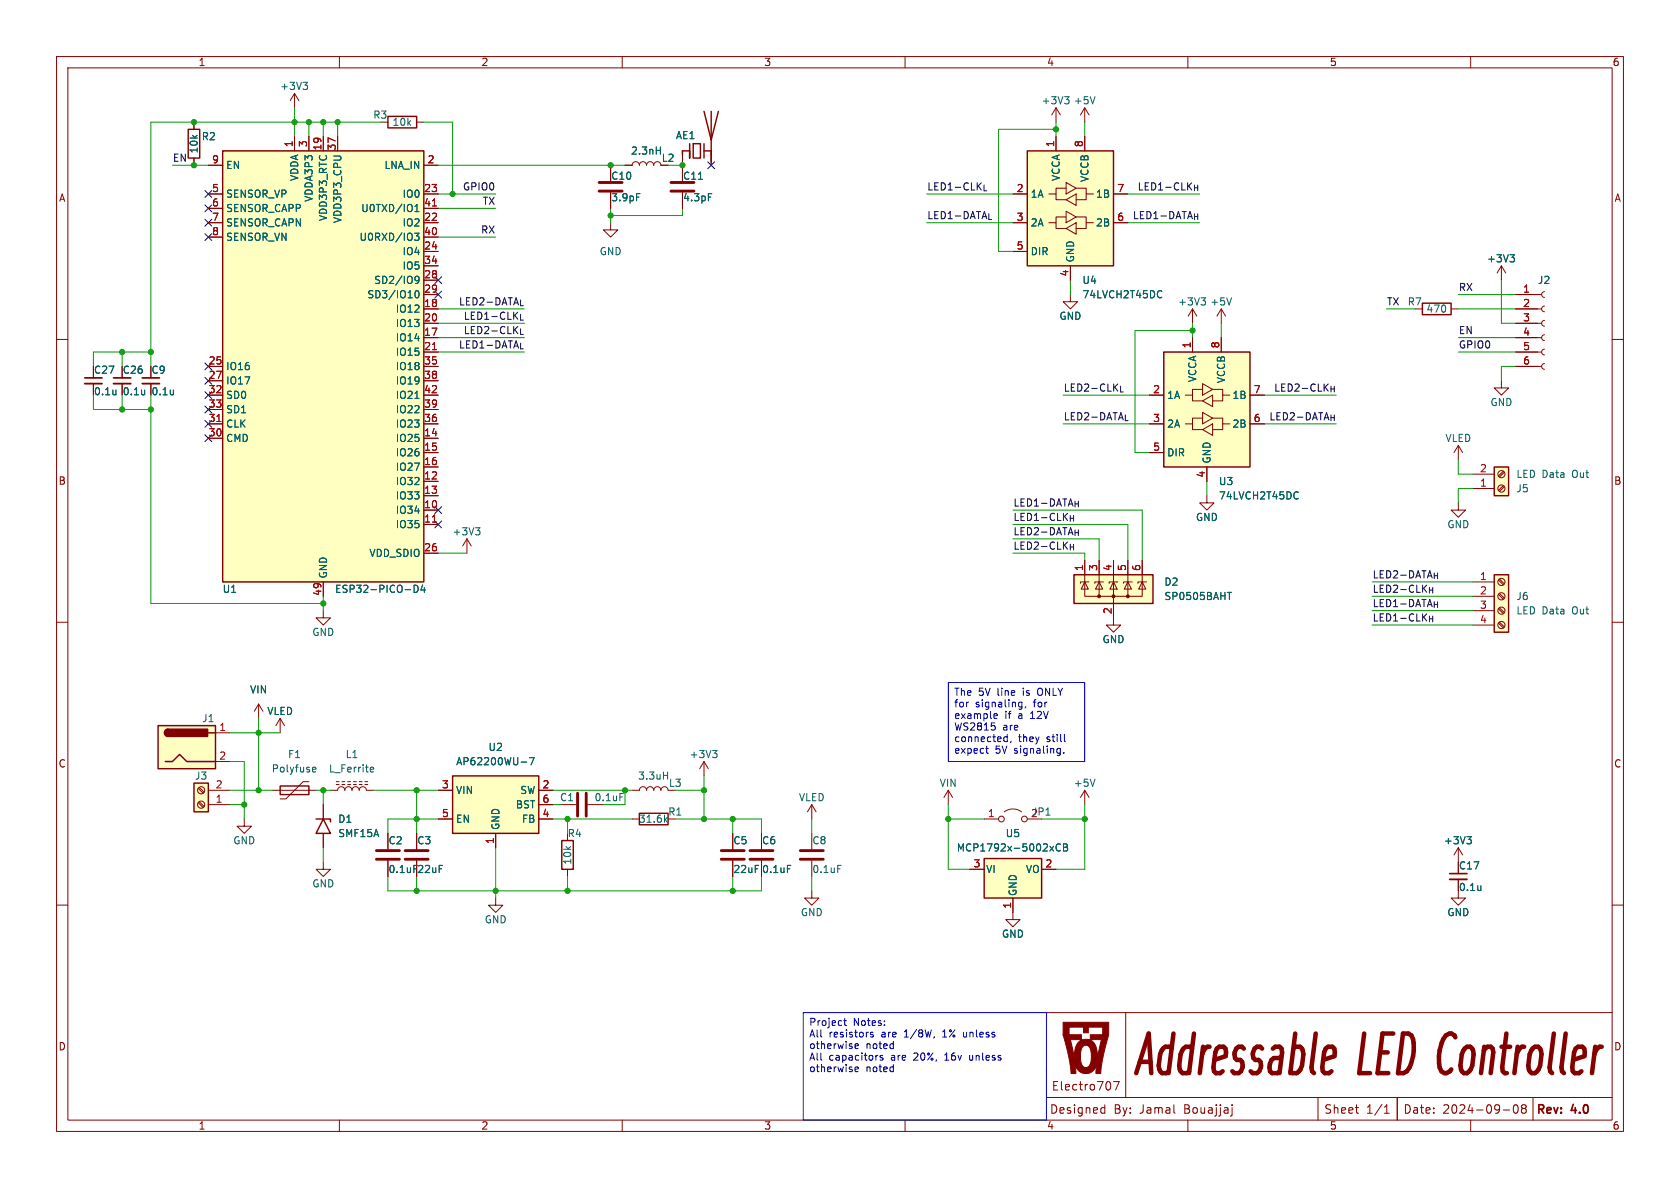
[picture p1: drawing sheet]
<svg xmlns="http://www.w3.org/2000/svg" width="297mm" height="210mm" viewBox="0 0 297 210" stroke-linecap="round" stroke-linejoin="round" font-family="sans-serif">
<g fill="none" stroke="#840000" stroke-width=".18">
<path d="M10 10h277v190h-277zM12 12h273v186h-273zM60 10v2M110 10v2M160 10v2M210 10v2M260 10v2M10 60h2M285 60h2M10 110h2M285 110h2M10 160h2"/>
<path d="M285 160h2M199 179v15M285 179h-100v19M60 198v2M110 198v2M160 198v2M185 194h100M194.9 195.8l.4 .1M195.3 196.7l-.4 .1M195.3 195.3v1.5M207.6 196.7l.1 .1M210 198v2"/>
<path d="M217.8 195.3v.1M217.8 195.8v1.3l-.3 .2M233 194v4M239.6 195.8h.6M240 196.8h.2M244.7 196.8h.9M244.7 195.7l.5-.4v1.5M247 194v4M260 198v2M265.7 196.2h1.2M267.7 195.4l.2-.1a.8 .8 0 0 1 .5 .7 .8 .8 0 0 1-.5 .8l-.2-.1-.2-.5zM269.2 195.9l-.2-.2 .2-.4h.3l.3 .3-.3 .3"/>
<path d="M269.2 195.9l-.2 .3v.3l.2 .3h.3l.3-.3-.1-.4-.2-.2M269.2 195.9h.3M271 194v4"/>
</g>
<path d="M187.9 180.7h8.1v2.3l-1.1 4.2-.3 2.6h-.9l.1-1.6a1.9 1.9 0 0 1-1.8 1.6 1.9 1.9 0 0 1-1.9-1.6l.1 1.6h-.9l-.1-1.7h.9h-.9l-1.3-5.2h3.3v.9h-2l.7 3.4v-.4h1.1l.1 .8a.9 .9 0 0 0 .3 .9 .9 .9 0 0 0 1 .1l.3-.5h1.2h-1.2a3.8 3.8 0 0 0-.3-3.2 .89 .89 0 0 0-.9 .1 .89 .89 0 0 0-.4 .8l-.1 1h-1.1a3.3 3.3 0 0 1 1.2-2.9 1.98 1.98 0 0 1 2.8 1.9l.1 1.4 .7-3.4h-2v-.9h2.2v-1.3h-2.5v1h-.9v-1h-2.5v1.3h-1.1z" fill="#840000" stroke="#840000" stroke-width=".18"/>
<path d="M189.9 101.6h13.9v5.1h-13.9z" fill="#ffffc2"/>
<path d="M189.9 101.6h13.9v5.1h-13.9zM113 143.8h5.1v2h-5.1z" fill="none" stroke="#840000" stroke-width=".25"/>
<g fill="#840000" stroke="#840000" stroke-width=".18">
<circle cx="194.3" cy="105.4" r=".25"/>
<circle cx="196.8" cy="105.4" r=".25"/>
<circle cx="199.4" cy="105.4" r=".25"/>
</g>
<g fill="none" stroke="#840000" stroke-width=".18">
<path d="M26.7 67.8v2.1M191.8 99.1v3.8M194.3 99.1v3.8M196.8 99.1v10.1M199.4 99.1v3.8M201.9 99.1v3.8M57.1 108v1.2h1.3l-1.3 1.3-1.2-1.3h1.2M191.8 102.9v2.5h2.5M191.8 102.9l.6 1.2h-1.3zM192.5 102.9h-1.5v.2M194.3 102.9v2.5h5.1v-2.5M194.3 102.9l.6 1.2h-1.2z"/>
<path d="M195.1 102.9h-1.6v.2M196.8 102.9l.7 1.2h-1.3zM197.6 102.9h-1.5v.2M199.4 102.9l.6 1.2h-1.2zM200.2 102.9h-1.6v.2M201.9 102.9v2.5h-2.5M201.9 102.9l.7 1.2h-1.3zM202.7 102.9h-1.5v.2M111.8 139.7h1.2a.64 .64 0 0 1 .7-.6 .64 .64 0 0 1 .6 .6 .64 .64 0 0 1 .6-.6 .64 .64 0 0 1 .7 .6 .64 .64 0 0 1 .6-.6 .64 .64 0 0 1 .6 .6 .64 .64 0 0 1 .7-.6 .64 .64 0 0 1 .6 .6M167.6 139.7l-.7 1.3M167.6 139.7v2.5M167.6 139.7l.8 1.3"/>
<path d="M99.1 142.2h2.8M103.9 142.2h2.8M111.8 144.8h1.2M143.5 142.2l-.8 1.3M143.5 142.2v2.6M143.5 147.3v2.8M143.5 152.1v2.8M143.5 142.2l.8 1.3"/>
</g>
<path d="M30.7 68.9v.9M30.7 69.7h-.1M217 104.7h.7M117.3 137.1h.7M118 136.5v1.2M109.6 140.3h.6M117.6 144.9l.4 .5M118 144.5l-.5 .5M148.1 153h.6" fill="none" stroke="#006464" stroke-width=".18"/>
<path d="M102.1 140.2v4.1M103.6 140.2v4.1M141.5 151.9h4M141.5 150.4h4" fill="none" stroke="#840000" stroke-width=".51"/>
<path d="M25.1 67.8h3.1" fill="none" stroke="#840000" stroke-width=".33"/>
<path d="M25.1 66.8h3.1" fill="none" stroke="#840000" stroke-width=".3"/>
<path d="M174 151.8h10.1v7h-10.1z" fill="#ffffc2"/>
<path d="M33.3 22.9h2v5h-2zM174 151.8h10.1v7h-10.1z" fill="none" stroke="#840000" stroke-width=".25"/>
<path d="M52.1 16.5l-.8 1.3M52.1 16.5v2.6M52.1 16.5l.7 1.3M34.3 21.6v1.3M34.3 27.9v1.3M82.5 95.3l-.7 1.2M82.5 95.3v2.5M82.5 95.3l.8 1.2M171.4 153.7h2.6M179.1 158.8v2.5M184.1 153.7h2.6" fill="none" stroke="#840000" stroke-width=".18"/>
<path d="M53.6 14.5h.8l-.5 .5M54.1 15l.3 .3v.3l-.3 .2M84.1 93.3h.7l-.4 .5M84.6 93.8l.2 .2v.3l-.2 .3M185.6 149.6l.7 .8M186.3 149.6l-.7 .8M187.5 149.3a.6 .6 0 0 0-.9 .4 .6 .6 0 0 0 .6 .7l.3-.1M188 149.2h.4l.3 .2-.3 .4 .3 .1v.3l-.2 .2h-.5zM188 149.8h.4" fill="none" stroke="#006464" stroke-width=".18"/>
<path d="M205.7 62.2h15.3v20.4h-15.3z" fill="#ffffc2"/>
<path d="M68.6 20.6h5.1v2h-5.1zM205.7 62.2h15.3v20.4h-15.3z" fill="none" stroke="#840000" stroke-width=".25"/>
<g fill="none" stroke="#840000" stroke-width=".18">
<path d="M73.7 21.6h1.2M210.8 59.7v2.5M215.9 59.7v2.5M16.5 67.8v2.1M21.6 67.8v2.1M203.2 69.9h2.5M203.2 74.9h2.5M209.5 74.9h1.3v1h1.8M209.5 69.9h1.3v1h1.8M212.6 73.9h-1.8v1M212.6 68.8h-1.8v1.1M212.6 72.9l1.8 1-1.8 1z"/>
<path d="M212.6 67.8l1.8 1-1.8 1.1zM212.6 75.9l1.8-1v2.1zM212.6 70.9l1.8-1v2zM214.4 73.9h1.8v1h1.2M214.4 68.8h1.8v1.1h1.2M216.2 74.9v1h-1.8M216.2 69.9v1h-1.8M221 69.9h2.5M221 74.9h2.5M203.2 80h2.5M213.4 82.6v2.5M196.8 109.2v1.3h1.3l-1.3 1.3-1.2-1.3h1.2"/>
<path d="M191.8 139.7l-.8 1.3M191.8 139.7v2.5M191.8 139.7l.7 1.3M174 144.8h2.5M177.5 143.5a2.54 2.54 0 0 1 3.1 0M181.6 144.8h2.5"/>
<circle cx="177" cy="144.8" r=".51"/>
<circle cx="181.1" cy="144.8" r=".51"/>
</g>
<path d="M20.5 68.9v.9M20.5 69.7h-.1M25.6 68.9v.9M25.6 69.7h-.1M229.2 86.9l.3 .2M229.5 88.1l-.3 .1M193.6 137.7l-.4 1.3" fill="none" stroke="#006464" stroke-width=".18"/>
<path d="M15 67.8h3M20.1 67.8h3" fill="none" stroke="#840000" stroke-width=".33"/>
<path d="M15 66.8h3M20.1 66.8h3" fill="none" stroke="#840000" stroke-width=".3"/>
<path d="M39.4 26.7h35.5v76.2h-35.5z" fill="#ffffc2"/>
<path d="M124.5 19.7l1.2 5.1 1.3-5.1M125.7 19.7v8.9M39.4 26.7h35.5v76.2h-35.5zM121.9 25.4v2.5v-1.2h-1.3v.6M122.6 25.4h1.2v2.5h-1.2zM124.5 26.7h1.2M124.5 25.4v2.5" fill="none" stroke="#840000" stroke-width=".25"/>
<g fill="none" stroke="#840000" stroke-width=".18">
<path d="M186.7 19.1l-.8 1.2M186.7 19.1v2.5M186.7 19.1l.8 1.2M191.8 19.1l-.8 1.2M191.8 19.1v2.5M191.8 19.1l.7 1.2M36.8 29.2h2.6M36.8 39.4h2.6M36.8 34.3h2.6M36.8 36.8h2.6M52.1 24.1v2.6M54.6 24.1v2.6"/>
<path d="M57.1 24.1v2.6M59.7 24.1v2.6M74.9 29.2h2.6M74.9 39.4h2.6M74.9 34.3h2.6M74.9 36.8h2.6M120.6 26.7v5.3M120.6 34v2.8M125.7 26.7v2.5M36.8 41.9h2.6M74.9 59.7h2.6M74.9 54.6h2.6"/>
<path d="M74.9 57.2h2.6M74.9 44.5h2.6M74.9 49.5h2.6M74.9 52.1h2.6M74.9 47h2.6M74.9 41.9h2.6M210.8 54.6l-.7 1.3M210.8 54.6v2.6M210.8 54.6l.8 1.3M36.8 77.5h2.6M36.8 64.8h2.6M36.8 67.3h2.6"/>
<path d="M36.8 74.9h2.6M36.8 69.9h2.6M36.8 72.4h2.6M74.9 77.5h2.6M74.9 62.2h2.6M74.9 64.8h2.6M74.9 67.3h2.6M74.9 74.9h2.6M74.9 69.9h2.6M74.9 72.4h2.6M74.9 90.2h2.6M74.9 92.7h2.6"/>
<path d="M74.9 85.1h2.6M74.9 87.6h2.6M74.9 80h2.6M74.9 82.6h2.6M74.9 97.8h2.6M57.1 102.9v2.5M257.8 155.4v3.4h1.3l-1.3 1.2-1.3-1.2h1.3M257.8 149.9l-.8 1.2M257.8 149.9v2.5M257.8 149.9l.8 1.2M179.1 161.3v1.3h1.2l-1.2 1.2-1.3-1.2h1.3"/>
</g>
<path d="M76.4 36.4h.8M38.3 74.5h.8M76.4 61.8h.8M76.4 92.3h.8" fill="none" stroke="#a90000" stroke-width=".18"/>
<g fill="none" stroke="#006464" stroke-width=".18">
<path d="M188.2 17.1h.8l-.4 .5M188.7 17.6l.3 .2v.3l-.3 .3M193.6 17.1l-.4 1.3M73.4 37.4h.7M73.4 36.5l.3-.4v1.3M123.5 31.7h.7M125.2 34.2h.6M73.3 41.2h.8l-.4 .5 .3 .1v.6l-.2 .1-.5-.1M73.4 49.1l.2-.3 .4 .2a.84 .84 0 0 1-.3 1.1h-.2M73.4 49.4l.2 .2h.4l.1-.2M73.5 51.5l.2-.1a.68 .68 0 0 1 .4 .6 .68 .68 0 0 1-.4 .6l-.2-.1-.1-.3zM212.3 52.6h.8l-.4 .5"/>
<path d="M212.9 53.1l.2 .3v.3l-.2 .2M73.4 70.4h.7M73.2 103.4a.64 .64 0 0 1 .7 .7 .64 .64 0 0 1-.7 .6zM74.7 103.4l-.3 .9h.8M75 103.9v.8M259.3 147.9h.8l-.4 .5M259.9 148.4l.2 .2v.3l-.2 .3M261.8 156.6v.8M261.8 157.3l-.1 .1"/>
</g>
<path d="M256.3 155.4h3" fill="none" stroke="#840000" stroke-width=".33"/>
<path d="M256.3 154.4h3" fill="none" stroke="#840000" stroke-width=".3"/>
<path d="M118.6 33.8h4.1M118.6 32.3h4.1" fill="none" stroke="#840000" stroke-width=".51"/>
<path d="M181.6 26.7h15.2v20.3h-15.2z" fill="#ffffc2"/>
<path d="M181.6 26.7h15.2v20.3h-15.2zM251.5 53.6h5v2h-5zM49.5 138.9h5.1v1.6h-5.1zM55.9 144.8h2.5v.5M57.1 144.8l1.3 2.5h-2.5z" fill="none" stroke="#840000" stroke-width=".25"/>
<g fill="none" stroke="#840000" stroke-width=".18">
<path d="M179.1 34.3h2.5M179.1 39.4h2.5M185.4 39.4h1.3v1h1.8M185.4 34.3h1.3v1h1.8M186.7 24.1v2.6M188.5 38.4h-1.8v1M188.5 33.3h-1.8v1M188.5 37.3l1.7 1.1-1.7 1zM188.5 32.3l1.7 1-1.7 1zM188.5 35.3l1.7-1v2zM190.2 38.4h1.8v1h1.3M190.2 33.3h1.8v1h1.3"/>
<path d="M191.8 24.1v2.6M192 39.4v1h-1.8M192 34.3v1h-1.8M196.8 34.3h2.6M196.8 39.4h2.6M179.1 44.5h2.5M188.5 40.4l1.7-1v2zM189.2 52.1v1.2h1.3l-1.3 1.3-1.2-1.3h1.2M189.2 47v2.5M256.5 54.6h1.3M48.3 139.7h7.6M54.6 138.2h-1l-3.1 3h-1"/>
<path d="M58.4 139.7h1.3a.64 .64 0 0 1 .6-.6 .64 .64 0 0 1 .7 .6 .64 .64 0 0 1 .6-.6 .64 .64 0 0 1 .6 .6 .64 .64 0 0 1 .7-.6 .64 .64 0 0 1 .6 .6 .64 .64 0 0 1 .6-.6 .64 .64 0 0 1 .7 .6h1.2M59.4 138.7h.5M59.4 138.2h.5M60.5 138.7h.5M60.5 138.2h.5M61.5 138.7h.5M61.5 138.2h.5M62.5 138.7h.5M62.5 138.2h.5M63.5 138.7h.5M63.5 138.2h.5M64.5 138.7h.5"/>
<path d="M64.5 138.2h.5M124.5 134.6l-.8 1.3M124.5 134.6v2.6M124.5 134.6l.7 1.3M43.2 144.8v1.3h1.2l-1.2 1.2-1.3-1.2h1.3M57.1 152.4v1.3h1.3l-1.3 1.2-1.2-1.2h1.2M57.1 142.2v2.6M57.1 147.3v2.6M68.6 147.3v2.8M68.6 152.1v2.8M87.6 158.8v1.2h1.3l-1.3 1.3-1.2-1.3h1.2M143.5 157.5v1.3h1.3l-1.3 1.2-1.3-1.2h1.3"/>
</g>
<path d="M205 51.4l.4 .1M205.4 52.5l-.4 .1M55.2 136.3l.2 .2 .4-.1M55.2 135.8l.2-.2h.3l.1 .2v.1l-.6 .1M65.6 135.6l.4 .1 .1 .2-.6 .1M66 136.4l-.4 .1M126 132.7h.8l-.5 .4M126.5 133.1l.3 .3v.3l-.3 .2" fill="none" stroke="#006464" stroke-width=".18"/>
<path d="M66.5 151.9h4.1M66.5 150.4h4.1" fill="none" stroke="#840000" stroke-width=".51"/>
<path d="M80 137.2h15.2v10.1h-15.2z" fill="#ffffc2"/>
<path d="M80 137.2h15.2v10.1h-15.2zM99.3 148.6h2v5.1h-2z" fill="none" stroke="#840000" stroke-width=".25"/>
<g fill="none" stroke="#840000" stroke-width=".18">
<path d="M215.9 54.6l-.8 1.3M215.9 54.6v2.6M215.9 54.6l.8 1.3M268 59.7h4.5M268 57.2h4.5M268 54.6h4.5M268 52.1h4.5M273 59.2l-.3 .1-.2 .4 .2 .3 .3 .2M273 56.6l-.3 .2-.2 .4 .2 .3 .3 .2M273 54.1l-.3 .2-.2 .3 .2 .4 .3 .1M273 51.6l-.3 .1-.2 .4 .2 .3 .3 .2M268 64.8h4.5"/>
<path d="M268 62.2h4.5M273 64.3l-.3 .1-.2 .4 .2 .3 .3 .2M273 61.7l-.3 .2-.2 .3 .2 .4 .3 .1M77.5 139.7h2.5M95.2 139.7h2.6M73.7 147.3v2.8M73.7 152.1v2.8M77.5 144.8h2.5M87.6 147.3v2.6M95.2 144.8h2.6M95.2 142.2h2.6M100.3 153.7v1.2"/>
<path d="M129.5 147.3v2.8M129.5 152.1v2.8M134.6 147.3v2.8M134.6 152.1v2.8"/>
</g>
<path d="M217.7 52.6l-.4 1.3M92.1 134.7h1M93.6 133.9h.8l-.5 1.3M139.2 153h.6" fill="none" stroke="#006464" stroke-width=".18"/>
<path d="M71.6 151.9h4.1M71.6 150.4h4.1M127.5 151.9h4.1M127.5 150.4h4.1M132.6 151.9h4.1M132.6 150.4h4.1" fill="none" stroke="#840000" stroke-width=".51"/>
<path d="M264.2 82.6h2.5v5h-2.5z" fill="#ffffc2"/>
<path d="M264.2 82.6h2.5v5h-2.5z" fill="none" stroke="#840000" stroke-width=".25"/>
<g fill="none" stroke="#840000" stroke-width=".18">
<path d="M260.3 86.4h3.9M260.3 83.8h3.9M265.8 83.3l-.9 .9M265.8 85.9l-.9 .8M265.9 83.5l-.8 .8M265.9 86l-.8 .9"/>
<circle cx="265.4" cy="86.4" r=".63"/>
<circle cx="265.4" cy="83.8" r=".63"/>
</g>
<path d="M264.2 101.6h2.5v10.2h-2.5z" fill="#ffffc2"/>
<path d="M264.2 101.6h2.5v10.2h-2.5z" fill="none" stroke="#840000" stroke-width=".25"/>
<g fill="none" stroke="#840000" stroke-width=".18">
<path d="M257.8 88.9v1.3h1.3l-1.3 1.2-1.3-1.2h1.3M260.3 102.9h3.9M260.3 105.4h3.9M260.3 108h3.9M260.3 110.5h3.9M264.9 110.2l.9 .8M264.9 107.6l.9 .9M264.9 105.1l.9 .8M264.9 102.5l.9 .9M265.1 110l.8 .8M265.1 107.4l.8 .9M265.1 104.9l.8 .8"/>
<path d="M265.1 102.4l.8 .8"/>
<circle cx="265.4" cy="102.9" r=".63"/>
<circle cx="265.4" cy="110.5" r=".63"/>
<circle cx="265.4" cy="107.9" r=".63"/>
<circle cx="265.4" cy="105.4" r=".63"/>
</g>
<path d="M34.3 138.4h2.5v5.1h-2.5z" fill="#ffffc2"/>
<path d="M34.3 138.4h2.5v5.1h-2.5z" fill="none" stroke="#840000" stroke-width=".25"/>
<g fill="none" stroke="#840000" stroke-width=".18">
<path d="M107.9 39.4v1.2h1.3l-1.3 1.3-1.2-1.3h1.2M35.1 139.4l.8 .8M35.2 139.2l.9 .8M36.8 139.7h3.8M35.1 141.9l.8 .8M35.2 141.7l.9 .9M36.8 142.2h3.8"/>
<circle cx="35.6" cy="139.7" r=".63"/>
<circle cx="35.6" cy="142.2" r=".63"/>
</g>
<path d="M27.9 128.3h10.2v7.6h-10.2z" fill="#ffffc2"/>
<path d="M27.9 128.3h10.2v7.6h-10.2zM29.2 134.6h1.3l1.2-1.2 1.3 1.2h5.1M29.7 128.9a.64 .64 0 0 0-.6 .6 .64 .64 0 0 0 .6 .7M36.8 129.5h1.3" fill="none" stroke="#840000" stroke-width=".25"/>
<g fill="#840000" stroke="#840000" stroke-width=".25">
<path d="M29.3 129.1l.4-.2v1.3a.63 .63 0 0 1-.6-.4 .63 .63 0 0 1 .2-.7z"/>
<path d="M29.7 128.9h7v1.3h-7z"/>
</g>
<g fill="none" stroke="#840000" stroke-width=".18">
<path d="M34.3 21.6v1.3M34.3 27.9v1.3M36.8 29.2h2.6M36.8 39.4h2.6M36.8 34.3h2.6M36.8 36.8h2.6M52.1 24.1v2.6M54.6 24.1v2.6M57.1 24.1v2.6M59.7 24.1v2.6M74.9 29.2h2.6M74.9 39.4h2.6"/>
<path d="M74.9 34.3h2.6M74.9 36.8h2.6M107.9 29.2v2.8M107.9 34v2.8M110.5 29.2h1.3a.64 .64 0 0 1 .6-.6 .64 .64 0 0 1 .6 .6 .64 .64 0 0 1 .7-.6 .64 .64 0 0 1 .6 .6 .64 .64 0 0 1 .6-.6 .64 .64 0 0 1 .7 .6 .64 .64 0 0 1 .6-.6 .64 .64 0 0 1 .6 .6M120.6 26.7v5.3M120.6 34v2.8M125.7 26.7v2.5M179.1 39.4h2.5M179.1 34.3h2.5M186.7 24.1v2.6M191.8 24.1v2.6"/>
<path d="M196.8 39.4h2.6M196.8 34.3h2.6M36.8 41.9h2.6M74.9 59.7h2.6M74.9 54.6h2.6M74.9 57.2h2.6M74.9 44.5h2.6M74.9 49.5h2.6M74.9 52.1h2.6M74.9 47h2.6M74.9 41.9h2.6M179.1 44.5h2.5"/>
<path d="M189.2 47v2.5M210.8 59.7v2.5M215.9 59.7v2.5M265.4 47l-.7 1.3M265.4 47v2.5M265.4 47l.8 1.3M268 59.7h3.8M268 54.6h3.8M268 57.2h3.8M268 52.1h3.8M16.5 67.8v2.1M21.6 67.8v2.1"/>
<path d="M26.7 67.8v2.1M36.8 77.5h2.6M36.8 64.8h2.6M36.8 67.3h2.6M36.8 74.9h2.6M36.8 69.9h2.6M36.8 72.4h2.6M74.9 77.5h2.6M74.9 62.2h2.6M74.9 64.8h2.6M74.9 67.3h2.6M74.9 74.9h2.6"/>
<path d="M74.9 69.9h2.6M74.9 72.4h2.6M203.2 74.9h2.5M203.2 69.9h2.5M221 74.9h2.5M221 69.9h2.5M257.8 78.7l-.8 1.3M257.8 78.7v2.6M257.8 78.7l.8 1.3M265.4 67.3v1.3h1.3l-1.3 1.3-1.2-1.3h1.2M268 62.2h3.8M268 64.8h3.8"/>
<path d="M74.9 90.2h2.6M74.9 92.7h2.6M74.9 85.1h2.6M74.9 87.6h2.6M74.9 80h2.6M74.9 82.6h2.6M74.9 97.8h2.6M191.8 99.1v2.5M194.3 99.1v2.5M196.8 99.1v2.5M199.4 99.1v2.5M201.9 99.1v2.5"/>
<path d="M203.2 80h2.5M213.4 87.6v1.3h1.2l-1.2 1.3-1.3-1.3h1.3M213.4 82.6v2.5M57.1 102.9v2.5M196.8 106.7v2.5M38.1 129.5h2.5M38.1 134.6h2.5M45.7 124.5l-.7 1.2M45.7 124.5v2.5M45.7 124.5l.8 1.2M49.5 127l-.7 1.3M49.5 127v2.5"/>
<path d="M49.5 127l.8 1.3M77.5 139.7h2.5M95.2 139.7h2.6M57.1 142.2v2.6M57.1 147.3v2.6M68.6 147.3v2.8M68.6 152.1v2.8M73.7 147.3v2.8M73.7 152.1v2.8M77.5 144.8h2.5M87.6 147.3v2.6M95.2 144.8h2.6"/>
<path d="M95.2 142.2h2.6M129.5 147.3v2.8M129.5 152.1v2.8M134.6 147.3v2.8M134.6 152.1v2.8M171.4 153.7h2.6M179.1 158.8v2.5M184.1 153.7h2.6M257.8 155.4v2.1"/>
</g>
<g fill="none" stroke="#006464" stroke-width=".18">
<path d="M73.4 37.4h.7M73.4 36.5l.3-.4v1.3M112.5 34.2h.6M116 26.6h.7M116.7 26v1.2M123.5 31.7h.7M125.2 34.2h.6M73.3 41.2h.8l-.4 .5 .3 .1v.6l-.2 .1-.5-.1M73.4 49.1l.2-.3 .4 .2a.84 .84 0 0 1-.3 1.1h-.2M73.4 49.4l.2 .2h.4l.1-.2M73.5 51.5l.2-.1a.68 .68 0 0 1 .4 .6 .68 .68 0 0 1-.4 .6l-.2-.1-.1-.3zM205 51.4l.4 .1"/>
<path d="M205.4 52.5l-.4 .1M266.9 45h.8l-.4 .5M267.5 45.5l.2 .3v.3l-.2 .2M20.5 68.9v.9M20.5 69.7h-.1M25.6 68.9v.9M25.6 69.7h-.1M30.7 68.9v.9M30.7 69.7h-.1M73.4 70.4h.7M229.2 86.9l.3 .2M229.5 88.1l-.3 .1"/>
<path d="M73.2 103.4a.64 .64 0 0 1 .7 .7 .64 .64 0 0 1-.7 .6zM74.7 103.4l-.3 .9h.8M75 103.9v.8M217 104.7h.7M92.1 134.7h1M93.6 133.9h.8l-.5 1.3M139.2 153h.6M185.6 149.6l.7 .8M186.3 149.6l-.7 .8M187.5 149.3a.6 .6 0 0 0-.9 .4 .6 .6 0 0 0 .6 .7l.3-.1M188 149.2h.4l.3 .2-.3 .4 .3 .1v.3l-.2 .2h-.5zM188 149.8h.4"/>
<path d="M259.3 147.9h.8l-.4 .5M259.9 148.4l.2 .2v.3l-.2 .3M261.8 156.6v.8M261.8 157.3l-.1 .1"/>
</g>
<path d="M105.9 33.8h4.1M105.9 32.3h4.1" fill="none" stroke="#840000" stroke-width=".51"/>
<g fill="none" stroke="#0000c2" stroke-width=".18">
<path d="M167.6 120.7h24.2v13.9h-24.2zM174.4 131.9v1.1l.3 .1M175.8 127h.5M175.9 128.4v.5M176.3 126.3v.2l-.6 .1M177.7 130.3h.4M178.1 129.8v1.3M178.1 131l-.4 .1M178.7 131l-.1 .3M180.3 124.1l.4 .1M180.7 124.1v1.1l-.2 .1-.3 .1M180.7 124.9l-.4 .1"/>
<path d="M181.3 124.9l-.1 .3M187.3 132.3l.1 .1M187.4 132.3v1l-.1 .2M187.4 133.1h-.1M188 133v.1M188.2 130.9l.1 .2M142 179h43v19h-43zM149.2 180.4h.4M149.3 180v1.1l.3 .2M151.2 184.9l.6-.1-.1-.2-.4-.1-.1 .2v.6h.5M151.2 188.8v.6h.5M151.8 188.8v.1l-.6 .1"/>
<path d="M154.4 182.5h-.3l-.2 .2v.1l.5 .2v.3h-.5M155.1 186.6h.1M156.1 186.6h-.3l-.2 .1v.2l.5 .1v.3h-.5M156.4 181.2v.1M156.4 180.5v.1M166.6 183.3h.8M166.8 182.4h-.2M167 187.4h.7M167.1 186.4l-.1 .1M170.3 182.5v.6l.2 .2M171.4 186.6v.6l.2 .2"/>
</g>
<g fill="none" stroke="#009600" stroke-width=".18">
<path d="M52.1 19.1v5M30.5 29.2h6.3M54.6 21.6v2.5M57.1 21.6v2.5M59.7 21.6v2.5M67.3 21.6h-40.6v43.2M74.9 21.6h5.1v12.7M77.5 29.2h33M77.5 34.3h10.1M77.5 36.8h10.1M107.9 36.8v2.6M118.1 29.2h2.5"/>
<path d="M120.6 36.8v1.3h-12.7M163.8 34.3h15.3M163.8 39.4h15.3M186.7 21.6v2.5M186.7 22.9h-10.2v21.6h2.6M191.8 21.6v2.5M199.4 34.3h12.7M199.4 39.4h12.7M77.5 59.7h15.2M77.5 54.6h15.2M77.5 57.2h15.2M77.5 41.9h10.1"/>
<path d="M189.2 49.5v2.6M210.8 57.2v2.5M210.8 58.4h-10.1v21.6h2.5M215.9 57.2v2.5M245.1 54.6h5.1M257.8 59.7h10.2M257.8 54.6h10.2M257.8 52.1h10.2M265.4 49.5v7.7h2.6M16.5 69.9v2.5h10.2M21.6 62.2v2.6M21.6 69.9v2.5"/>
<path d="M26.7 62.2h-10.2v2.6M26.7 69.9v36.8h30.4M77.5 62.2h15.2M188 69.9h15.2M188 74.9h15.2M223.5 69.9h12.7M223.5 74.9h12.7M257.8 62.2h10.2M268 64.8h-2.6v2.5M77.5 97.8h5M179.1 97.8h12.7v1.3M179.1 95.3h15.2v3.8"/>
<path d="M179.1 90.2h22.8v8.9M179.1 92.7h20.3v6.4M213.4 85.1v2.5M257.8 81.3v2.5h2.5M260.3 86.4h-2.5v2.5M57.1 105.4v2.6M242.6 110.5h17.7M242.6 108h17.7M242.6 102.9h17.7M242.6 105.4h17.7M40.6 139.7h7.7M40.6 129.5h8.9"/>
<path d="M40.6 134.6h2.6v10.2M45.7 127v12.7M55.9 139.7h2.5M57.1 139.7v2.5M66 139.7h11.5M73.7 139.7v7.6M97.8 139.7h14M110.5 139.7v2.5h-3.8M119.4 139.7h5.1M124.5 137.2v7.6M40.6 142.2h2.6M57.1 149.9v2.5"/>
<path d="M68.6 154.9v2.6h66v-2.6M73.7 154.9v2.6M77.5 144.8h-8.9v2.5M87.6 149.9v8.9M97.8 144.8h14M97.8 142.2h1.3M100.3 144.8v2.5M100.3 154.9v2.6M119.4 144.8h15.2v2.5M129.5 144.8v2.5M129.5 154.9v2.6M143.5 144.8v2.5"/>
<path d="M143.5 154.9v2.6M167.6 144.8h6.4M167.6 142.2v11.5h3.8M184.1 144.8h7.7M191.8 142.2v11.5h-5.1"/>
</g>
<g fill="none" stroke="#000084" stroke-width=".18">
<path d="M36.2 36.2l1.2 1.2M36.2 33.7l1.2 1.2M36.2 38.8l1.2 1.2M37.4 36.2l-1.2 1.2M37.4 33.7l-1.2 1.2M37.4 38.8l-1.2 1.2M125.1 28.6l1.2 1.2M126.3 28.6l-1.2 1.2M36.2 41.3l1.2 1.2M37.4 41.3l-1.2 1.2M76.9 48.9l1.2 1.2M76.9 51.5l1.2 1.2"/>
<path d="M78.1 48.9l-1.2 1.2M78.1 51.5l-1.2 1.2M36.2 66.7l1.2 1.2M36.2 71.8l1.2 1.2M36.2 64.2l1.2 1.2M36.2 74.3l1.2 1.2M36.2 76.9l1.2 1.2M36.2 69.2l1.2 1.3M37.4 66.7l-1.2 1.2M37.4 71.8l-1.2 1.2M37.4 64.2l-1.2 1.2M37.4 74.3l-1.2 1.2"/>
<path d="M37.4 76.9l-1.2 1.2M37.4 69.2l-1.2 1.3M76.9 92.1l1.2 1.2M76.9 89.6l1.2 1.2M78.1 92.1l-1.2 1.2M78.1 89.6l-1.2 1.2"/>
</g>
<path d="M76.4 36.4h.8M38.3 74.5h.8M76.4 61.8h.8M76.4 92.3h.8" fill="none" stroke="#a90000" stroke-width=".18"/>
<g fill="#009600" stroke="#009600" stroke-width=".18">
<circle cx="80" cy="34.3" r=".46"/>
<circle cx="107.9" cy="29.2" r=".46"/>
<circle cx="107.9" cy="38.1" r=".46"/>
<circle cx="45.7" cy="139.7" r=".46"/>
<circle cx="52.1" cy="21.6" r=".46"/>
<circle cx="21.6" cy="62.2" r=".46"/>
<circle cx="57.1" cy="21.6" r=".46"/>
<circle cx="59.7" cy="21.6" r=".46"/>
<circle cx="26.7" cy="72.4" r=".46"/>
<circle cx="21.6" cy="72.4" r=".46"/>
<circle cx="34.3" cy="29.2" r=".46"/>
<circle cx="34.3" cy="21.6" r=".46"/>
<circle cx="54.6" cy="21.6" r=".46"/>
<circle cx="26.7" cy="62.2" r=".46"/>
<circle cx="45.7" cy="129.5" r=".46"/>
<circle cx="57.1" cy="139.7" r=".46"/>
<circle cx="110.5" cy="139.7" r=".46"/>
<circle cx="57.1" cy="106.7" r=".46"/>
<circle cx="73.7" cy="144.8" r=".46"/>
<circle cx="73.7" cy="139.7" r=".46"/>
<circle cx="73.7" cy="157.5" r=".46"/>
<circle cx="43.2" cy="142.2" r=".46"/>
<circle cx="120.6" cy="29.2" r=".46"/>
<circle cx="186.7" cy="22.9" r=".46"/>
<circle cx="124.5" cy="144.8" r=".46"/>
<circle cx="129.5" cy="144.8" r=".46"/>
<circle cx="124.5" cy="139.7" r=".46"/>
<circle cx="100.3" cy="144.8" r=".46"/>
<circle cx="100.3" cy="157.5" r=".46"/>
<circle cx="129.5" cy="157.5" r=".46"/>
<circle cx="87.6" cy="157.5" r=".46"/>
<circle cx="167.6" cy="144.8" r=".46"/>
<circle cx="191.8" cy="144.8" r=".46"/>
<circle cx="210.8" cy="58.4" r=".46"/>
</g>
<text font-size="9.7" fill="#840000" x="200" y="191.2">Addressable LED Controller</text>
<g font-size="2.1" fill="#840000">
<text x="185.5" y="197.1">Designed</text>
<text x="185.9" y="193">Electro707</text>
<text x="196.9" y="197.1">By:</text>
<text x="201.5" y="197.1">Jamal</text>
<text x="209.5" y="197.1">Bouajjaj</text>
<text x="234" y="197.1">Sheet</text>
<text x="241.5" y="197.1">1/1</text>
<text x="248" y="197.1">Date:</text>
<text x="255" y="197.1">2024-09-08</text>
<text x="271.5" y="197.3">Rev:</text>
<text x="277.9" y="197.3">4.0</text>
</g>
<g font-size="1.8" fill="#840000">
<text x="35" y="11.9">1</text>
<text x="85" y="11.9">2</text>
<text x="135" y="11.9">3</text>
<text x="185" y="11.9">4</text>
<text x="235" y="11.9">5</text>
<text x="285" y="11.9">6</text>
<text x="116.9" y="28.8">L2</text>
<text x="10.3" y="35.9">A</text>
<text x="285.3" y="35.9">A</text>
<text x="16.5" y="66.3">C27</text>
<text x="21.6" y="66.3">C26</text>
<text x="26.7" y="66.3">C9</text>
<text x="10.3" y="85.9">B</text>
<text x="285.3" y="85.9">B</text>
<text x="10.3" y="135.9">C</text>
<text x="285.3" y="135.9">C</text>
<text x="257.8" y="153.9">C17</text>
<text x="10.3" y="185.9">D</text>
<text x="285.3" y="185.9">D</text>
<text x="35" y="199.9">1</text>
<text x="85" y="199.9">2</text>
<text x="135" y="199.9">3</text>
<text x="185" y="199.9">4</text>
<text x="235" y="199.9">5</text>
<text x="285" y="199.9">6</text>
</g>
<g font-size="1.8" fill="#006464">
<text x="49.4" y="16.1">+3V3</text>
<text x="65.9" y="21.2">R3</text>
<text x="69.3" y="22.5">10k</text>
<text x="184" y="18.6">+3V3</text>
<text x="189.7" y="18.6">+5V</text>
<text x="35.2" y="27.2" transform="rotate(-90 35.2 27.2)">10k</text>
<text x="35.6" y="25">R2</text>
<text x="111.4" y="27.5">2.3nH</text>
<text x="119.4" y="24.8">AE1</text>
<text x="39.9" y="35.2">SENSOR_VP</text>
<text x="39.9" y="30.1">EN</text>
<text x="52.9" y="32.1" transform="rotate(-90 52.9 32.1)">VDDA</text>
<text x="55.5" y="35.8" transform="rotate(-90 55.5 35.8)">VDDA3P3</text>
<text x="67.9" y="30.1">LNA_IN</text>
<text x="71.1" y="35.2">IO0</text>
<text x="108" y="32">C10</text>
<text x="108" y="35.8">3.9pF</text>
<text x="120.7" y="32">C11</text>
<text x="120.7" y="35.8">4.3pF</text>
<text x="182.1" y="35.2">1A</text>
<text x="187.6" y="32.1" transform="rotate(-90 187.6 32.1)">VCCA</text>
<text x="192.6" y="32.3" transform="rotate(-90 192.6 32.3)">VCCB</text>
<text x="193.7" y="35.2">1B</text>
<text x="39.9" y="37.7">SENSOR_CAPP</text>
<text x="39.9" y="40.2">SENSOR_CAPN</text>
<text x="58" y="39.2" transform="rotate(-90 58 39.2)">VDD3P3_RTC</text>
<text x="60.6" y="39.5" transform="rotate(-90 60.6 39.5)">VDD3P3_CPU</text>
<text x="63.8" y="37.7">U0TXD/IO1</text>
<text x="71.1" y="40.2">IO2</text>
<text x="182.1" y="40.2">2A</text>
<text x="193.7" y="40.2">2B</text>
<text x="39.9" y="42.8">SENSOR_VN</text>
<text x="63.5" y="42.8">U0RXD/IO3</text>
<text x="71.1" y="45.3">IO4</text>
<text x="71.1" y="47.9">IO5</text>
<text x="105.9" y="45.3">GND</text>
<text x="182.1" y="45.3">DIR</text>
<text x="190.1" y="46.5" transform="rotate(-90 190.1 46.5)">GND</text>
<text x="262.8" y="46.6">+3V3</text>
<text x="64.8" y="52.9">SD3/IO10</text>
<text x="66.1" y="50.4">SD2/IO9</text>
<text x="191.3" y="50.4">U4</text>
<text x="191.3" y="52.9">74LVCH2T45DC</text>
<text x="271.8" y="50.4">J2</text>
<text x="69.9" y="55.5">IO12</text>
<text x="69.9" y="58">IO13</text>
<text x="187.2" y="56.7">GND</text>
<text x="208.2" y="54.2">+3V3</text>
<text x="213.9" y="54.2">+5V</text>
<text x="248.8" y="54.2">R7</text>
<text x="252.1" y="55.5">470</text>
<text x="39.9" y="65.6">IO16</text>
<text x="69.9" y="60.6">IO14</text>
<text x="69.9" y="63.1">IO15</text>
<text x="69.9" y="65.6">IO18</text>
<text x="16.5" y="70.1">0.1u</text>
<text x="21.6" y="70.1">0.1u</text>
<text x="26.7" y="70.1">0.1u</text>
<text x="39.9" y="68.2">IO17</text>
<text x="39.9" y="70.7">SD0</text>
<text x="69.9" y="68.2">IO19</text>
<text x="69.9" y="70.7">IO21</text>
<text x="206.2" y="70.7">1A</text>
<text x="211.7" y="67.7" transform="rotate(-90 211.7 67.7)">VCCA</text>
<text x="216.8" y="67.8" transform="rotate(-90 216.8 67.8)">VCCB</text>
<text x="217.8" y="70.7">1B</text>
<text x="263.4" y="72">GND</text>
<text x="39.9" y="75.8">CLK</text>
<text x="39.9" y="73.3">SD1</text>
<text x="69.9" y="75.8">IO23</text>
<text x="69.9" y="73.3">IO22</text>
<text x="206.2" y="75.8">2A</text>
<text x="217.8" y="75.8">2B</text>
<text x="39.9" y="78.3">CMD</text>
<text x="69.9" y="78.3">IO25</text>
<text x="69.9" y="80.9">IO26</text>
<text x="69.9" y="83.4">IO27</text>
<text x="206.2" y="80.9">DIR</text>
<text x="214.2" y="82" transform="rotate(-90 214.2 82)">GND</text>
<text x="255.4" y="78.3">VLED</text>
<text x="69.9" y="86">IO32</text>
<text x="69.9" y="88.5">IO33</text>
<text x="215.4" y="86">U3</text>
<text x="215.4" y="88.5">74LVCH2T45DC</text>
<text x="268" y="87.2">J5</text>
<text x="268" y="84.7">LED Data</text>
<text x="278.1" y="84.7">Out</text>
<text x="69.9" y="91">IO34</text>
<text x="69.9" y="93.6">IO35</text>
<text x="79.9" y="94.8">+3V3</text>
<text x="211.3" y="92.3">GND</text>
<text x="255.8" y="93.6">GND</text>
<text x="65.2" y="98.7">VDD_SDIO</text>
<text x="39.3" y="105">U1</text>
<text x="58" y="102.4" transform="rotate(-90 58 102.4)">GND</text>
<text x="59.1" y="105">ESP32-PICO-D4</text>
<text x="205.7" y="103.7">D2</text>
<text x="205.7" y="106.3">SP0505BAHT</text>
<text x="268" y="106.3">J6</text>
<text x="55.1" y="112.6">GND</text>
<text x="194.8" y="113.9">GND</text>
<text x="268" y="108.8">LED Data</text>
<text x="278.1" y="108.8">Out</text>
<text x="44.1" y="122.8">VIN</text>
<text x="35.6" y="127.9">J1</text>
<text x="47.2" y="126.6">VLED</text>
<text x="47.9" y="136.8">Polyfuse</text>
<text x="50.8" y="134.2">F1</text>
<text x="58" y="136.8">L_Ferrite</text>
<text x="61" y="134.2">L1</text>
<text x="80.5" y="135.5">AP62200WU-7</text>
<text x="86.3" y="132.9">U2</text>
<text x="121.8" y="134.2">+3V3</text>
<text x="34.4" y="138">J3</text>
<text x="80.5" y="140.6">VIN</text>
<text x="91.1" y="143.1">BST</text>
<text x="91.9" y="140.6">SW</text>
<text x="98.9" y="141.8">C1</text>
<text x="105" y="141.8">0.1uF</text>
<text x="112.7" y="138">3.3uH</text>
<text x="118.2" y="139.3">L3</text>
<text x="141.1" y="141.8">VLED</text>
<text x="166" y="139.3">VIN</text>
<text x="189.7" y="139.3">+5V</text>
<text x="41.1" y="149.5">GND</text>
<text x="59.7" y="145.6">D1</text>
<text x="59.7" y="148.2">SMF15A</text>
<text x="68.6" y="149.5">C2</text>
<text x="73.7" y="149.5">C3</text>
<text x="80.5" y="145.6">EN</text>
<text x="88.5" y="146.8" transform="rotate(-90 88.5 146.8)">GND</text>
<text x="92.2" y="145.6">FB</text>
<text x="100.3" y="148.2">R4</text>
<text x="112.8" y="145.6">31.6k</text>
<text x="118" y="144.4">R1</text>
<text x="129.5" y="149.5">C5</text>
<text x="134.6" y="149.5">C6</text>
<text x="143.5" y="149.5">C8</text>
<text x="177.7" y="148.2">U5</text>
<text x="182.2" y="144.5">2</text>
<text x="182.3" y="144.4">JP1</text>
<text x="255.2" y="149.5">+3V3</text>
<text x="68.6" y="154.5">0.1uF</text>
<text x="73.7" y="154.5">22uF</text>
<text x="101.2" y="153" transform="rotate(-90 101.2 153)">10k</text>
<text x="129.5" y="154.5">22uF</text>
<text x="134.6" y="154.5">0.1uF</text>
<text x="143.5" y="154.5">0.1uF</text>
<text x="169.1" y="150.7">MCP1792x-5002xCB</text>
<text x="174.2" y="154.5">VI</text>
<text x="181.3" y="154.5">VO</text>
<text x="55.1" y="157.1">GND</text>
<text x="179.9" y="158.5" transform="rotate(-90 179.9 158.5)">GND</text>
<text x="257.8" y="157.7">0.1u</text>
<text x="85.6" y="163.4">GND</text>
<text x="141.5" y="162.2">GND</text>
<text x="177" y="166">GND</text>
<text x="255.8" y="162.2">GND</text>
</g>
<g font-size="1.8" fill="#0f0f0f">
<text x="30.5" y="28.7">EN</text>
<text x="81.7" y="33.8">GPIO0</text>
<text x="163.8" y="33.8">LED1-CLK_{L}</text>
<text x="201" y="33.8">LED1-CLK_{H}</text>
<text x="84.9" y="41.4">RX</text>
<text x="85.2" y="36.3">TX</text>
<text x="163.8" y="38.8">LED1-DATA_{L}</text>
<text x="200.1" y="38.8">LED1-DATA_{H}</text>
<text x="257.8" y="51.5">RX</text>
<text x="81" y="54.1">LED2-DATA_{L}</text>
<text x="81.8" y="59.2">LED2-CLK_{L}</text>
<text x="81.8" y="56.6">LED1-CLK_{L}</text>
<text x="245.1" y="54.1">TX</text>
<text x="257.8" y="59.2">EN</text>
<text x="81" y="61.7">LED1-DATA_{L}</text>
<text x="257.8" y="61.7">GPIO0</text>
<text x="188" y="69.3">LED2-CLK_{L}</text>
<text x="225.1" y="69.3">LED2-CLK_{H}</text>
<text x="188" y="74.4">LED2-DATA_{L}</text>
<text x="224.3" y="74.4">LED2-DATA_{H}</text>
<text x="179.1" y="89.6">LED1-DATA_{H}</text>
<text x="179.1" y="92.2">LED1-CLK_{H}</text>
<text x="179.1" y="94.7">LED2-DATA_{H}</text>
<text x="179.1" y="97.3">LED2-CLK_{H}</text>
<text x="242.6" y="107.4">LED1-DATA_{H}</text>
<text x="242.6" y="102.3">LED2-DATA_{H}</text>
<text x="242.6" y="104.9">LED2-CLK_{H}</text>
<text x="242.6" y="110">LED1-CLK_{H}</text>
</g>
<g font-size="1.8" fill="#a90000">
<text x="37.4" y="29">9</text>
<text x="51.8" y="26.1" transform="rotate(-90 51.8 26.1)">1</text>
<text x="54.4" y="26.1" transform="rotate(-90 54.4 26.1)">3</text>
<text x="56.9" y="26.7" transform="rotate(-90 56.9 26.7)">19</text>
<text x="59.4" y="26.7" transform="rotate(-90 59.4 26.7)">37</text>
<text x="75.5" y="29">2</text>
<text x="186.4" y="26.1" transform="rotate(-90 186.4 26.1)">1</text>
<text x="191.5" y="26.1" transform="rotate(-90 191.5 26.1)">8</text>
<text x="37.4" y="34">5</text>
<text x="74.9" y="34">23</text>
<text x="179.6" y="34">2</text>
<text x="197.4" y="34">7</text>
<text x="37.4" y="36.6">6</text>
<text x="37.4" y="39.1">7</text>
<text x="37.4" y="41.7">8</text>
<text x="74.9" y="39.1">22</text>
<text x="74.9" y="41.7">40</text>
<text x="74.9" y="36.6">41</text>
<text x="179.6" y="39.1">3</text>
<text x="197.4" y="39.1">6</text>
<text x="74.9" y="44.2">24</text>
<text x="74.9" y="46.7">34</text>
<text x="179.6" y="44.2">5</text>
<text x="74.9" y="49.3">28</text>
<text x="74.9" y="51.8">29</text>
<text x="189" y="49" transform="rotate(-90 189 49)">4</text>
<text x="269.2" y="51.8">1</text>
<text x="74.9" y="59.4">17</text>
<text x="74.9" y="54.4">18</text>
<text x="74.9" y="56.9">20</text>
<text x="269.2" y="54.4">2</text>
<text x="269.2" y="56.9">3</text>
<text x="269.2" y="59.4">4</text>
<text x="36.8" y="64.5">25</text>
<text x="74.9" y="62">21</text>
<text x="74.9" y="64.5">35</text>
<text x="210.6" y="61.7" transform="rotate(-90 210.6 61.7)">1</text>
<text x="215.6" y="61.7" transform="rotate(-90 215.6 61.7)">8</text>
<text x="269.2" y="62">5</text>
<text x="269.2" y="64.5">6</text>
<text x="36.8" y="67.1">27</text>
<text x="36.8" y="69.6">32</text>
<text x="74.9" y="67.1">38</text>
<text x="74.9" y="69.6">42</text>
<text x="203.8" y="69.6">2</text>
<text x="221.5" y="69.6">7</text>
<text x="36.8" y="77.2">30</text>
<text x="36.8" y="74.7">31</text>
<text x="36.8" y="72.1">33</text>
<text x="74.9" y="77.2">14</text>
<text x="74.9" y="74.7">36</text>
<text x="74.9" y="72.1">39</text>
<text x="203.8" y="74.7">3</text>
<text x="221.5" y="74.7">6</text>
<text x="74.9" y="79.8">15</text>
<text x="74.9" y="82.3">16</text>
<text x="203.8" y="79.8">5</text>
<text x="261.5" y="83.6">2</text>
<text x="74.9" y="89.9">10</text>
<text x="74.9" y="84.8">12</text>
<text x="74.9" y="87.4">13</text>
<text x="213.1" y="84.5" transform="rotate(-90 213.1 84.5)">4</text>
<text x="261.5" y="86.1">1</text>
<text x="74.9" y="92.5">11</text>
<text x="74.9" y="97.5">26</text>
<text x="191.5" y="101" transform="rotate(-90 191.5 101)">1</text>
<text x="194.1" y="101" transform="rotate(-90 194.1 101)">3</text>
<text x="196.6" y="101" transform="rotate(-90 196.6 101)">4</text>
<text x="199.1" y="101" transform="rotate(-90 199.1 101)">5</text>
<text x="201.7" y="101" transform="rotate(-90 201.7 101)">6</text>
<text x="56.9" y="105.5" transform="rotate(-90 56.9 105.5)">49</text>
<text x="261.5" y="102.6">1</text>
<text x="261.5" y="105.2">2</text>
<text x="261.5" y="107.7">3</text>
<text x="196.6" y="108.7" transform="rotate(-90 196.6 108.7)">2</text>
<text x="261.5" y="110.2">4</text>
<text x="38.7" y="129.3">1</text>
<text x="38.7" y="134.4">2</text>
<text x="38" y="142">1</text>
<text x="38" y="139.4">2</text>
<text x="78" y="139.4">3</text>
<text x="95.8" y="139.4">2</text>
<text x="95.8" y="142">6</text>
<text x="78" y="144.5">5</text>
<text x="87.4" y="149.3" transform="rotate(-90 87.4 149.3)">1</text>
<text x="95.8" y="144.5">4</text>
<text x="174.6" y="144.5">1</text>
<text x="172" y="153.4">3</text>
<text x="184.7" y="153.4">2</text>
<text x="178.8" y="160.7" transform="rotate(-90 178.8 160.7)">1</text>
</g>
<g font-size="1.8" fill="#0000c2">
<text x="168.6" y="123.3">The</text>
<text x="168.6" y="125.4">for</text>
<text x="172.4" y="125.4">signaling,</text>
<text x="173" y="123.3">5V</text>
<text x="176.4" y="123.3">line</text>
<text x="181.1" y="123.3">is</text>
<text x="182.8" y="125.4">for</text>
<text x="183.9" y="123.3">ONLY</text>
<text x="168.6" y="127.4">example</text>
<text x="168.6" y="129.5">WS2815</text>
<text x="168.6" y="131.5">connected,</text>
<text x="177.3" y="129.5">are</text>
<text x="177.6" y="127.4">if</text>
<text x="180" y="131.5">they</text>
<text x="180.1" y="127.4">a</text>
<text x="182.4" y="127.4">12V</text>
<text x="185.1" y="131.5">still</text>
<text x="168.6" y="133.6">expect</text>
<text x="175.9" y="133.6">5V</text>
<text x="179.4" y="133.6">signaling.</text>
<text x="143" y="181.7">Project</text>
<text x="143" y="183.7">All</text>
<text x="143" y="185.8">otherwise</text>
<text x="146.5" y="183.7">resistors</text>
<text x="150.8" y="181.7">Notes:</text>
<text x="153.1" y="185.8">noted</text>
<text x="155.9" y="183.7">are</text>
<text x="160.1" y="183.7">1/8W,</text>
<text x="167.1" y="183.7">1%</text>
<text x="170.9" y="183.7">unless</text>
<text x="143" y="187.8">All</text>
<text x="143" y="189.9">otherwise</text>
<text x="146.5" y="187.8">capacitors</text>
<text x="153.1" y="189.9">noted</text>
<text x="157.6" y="187.8">are</text>
<text x="161.8" y="187.8">20%,</text>
<text x="167.5" y="187.8">16v</text>
<text x="172" y="187.8">unless</text>
</g>
</svg>
